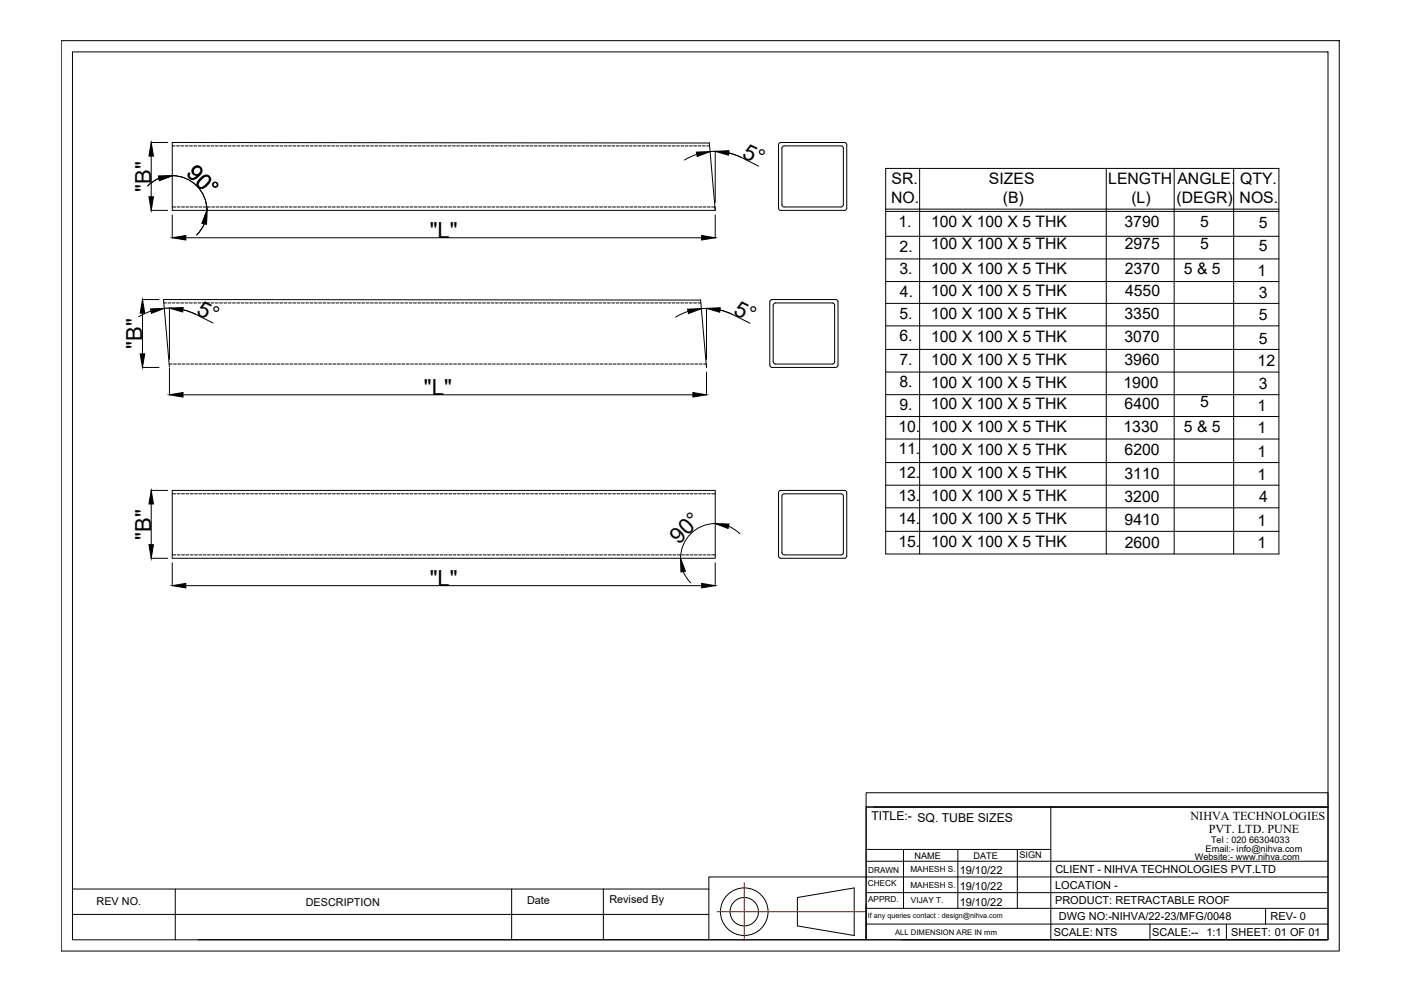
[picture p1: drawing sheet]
<svg xmlns="http://www.w3.org/2000/svg" width="594mm" height="420mm" viewBox="0 0 594 420" stroke-linecap="round" stroke-linejoin="round" font-family="sans-serif">
<!-- layer: 0 -->
<g fill="none" stroke="#000" stroke-width=".42">
<path d="M26 17.2h541.9v386h-541.9zM30.7 22h532.4v376.5h-532.4zM64 60.4h7.1M64.1 66.2v17.2M67.4 75.6l-2.5 1.4-2.3 1.8M73 61.9h1.3M73 74.5a14.7 14.7 0 0 1 14.8 14.7M74.9 61.9h1.2M76.7 61.9h1.2M78.5 61.9h1.3M80.4 61.9h1.2M82.2 61.9h1.2"/>
<path d="M84 61.9h1.2M85.8 61.9h1.3M87.7 61.9h1.2M89.5 61.9h1.2M91.3 61.9h1.2M93.2 61.9h1.2M95 61.9h1.2M96.8 61.9h1.2M98.6 61.9h1.3M100.5 61.9h1.2M102.3 61.9h1.2M104.1 61.9h1.2"/>
<path d="M105.9 61.9h1.3M107.8 61.9h1.2M109.6 61.9h1.2M111.4 61.9h1.2M113.3 61.9h1.2M115.1 61.9h1.2M116.9 61.9h1.2M118.7 61.9h1.3M120.6 61.9h1.2M122.4 61.9h1.2M124.2 61.9h1.2M126.1 61.9h1.2"/>
<path d="M127.9 61.9h1.2M129.7 61.9h1.2M131.5 61.9h1.3M133.4 61.9h1.2M135.2 61.9h1.2M137 61.9h1.2M138.8 61.9h1.3M140.7 61.9h1.2M142.5 61.9h1.2M144.3 61.9h1.2M146.2 61.9h1.2M148 61.9h1.2"/>
<path d="M149.8 61.9h1.2M151.6 61.9h1.3M153.5 61.9h1.2M155.3 61.9h1.2M157.1 61.9h1.2M158.9 61.9h1.3M160.8 61.9h1.2M162.6 61.9h1.2M164.4 61.9h1.2M166.3 61.9h1.2M168.1 61.9h1.2M169.9 61.9h1.2"/>
<path d="M171.7 61.9h1.3M173.6 61.9h1.2M175.4 61.9h1.2M177.2 61.9h1.2M179 61.9h1.3M180.9 61.9h1.2M182.7 61.9h1.2M184.5 61.9h1.2M186.4 61.9h1.2M188.2 61.9h1.2M190 61.9h1.2M191.8 61.9h1.3"/>
<path d="M193.7 61.9h1.2M195.5 61.9h1.2M197.3 61.9h1.2M199.2 61.9h1.2M201 61.9h1.2M202.8 61.9h1.2M204.6 61.9h1.3M206.5 61.9h1.2M208.3 61.9h1.2M210.1 61.9h1.2M211.9 61.9h1.3M213.8 61.9h1.2"/>
<path d="M215.6 61.9h1.2M217.4 61.9h1.2M219.3 61.9h1.2M221.1 61.9h1.2M222.9 61.9h1.2M224.7 61.9h1.3M226.6 61.9h1.2M228.4 61.9h1.2M230.2 61.9h1.2M232 61.9h1.3M233.9 61.9h1.2M235.7 61.9h1.2"/>
<path d="M237.5 61.9h1.2M239.4 61.9h1.2M241.2 61.9h1.2M243 61.9h1.2M244.8 61.9h1.3M246.7 61.9h1.2M248.5 61.9h1.2M250.3 61.9h1.2M252.1 61.9h1.3M254 61.9h1.2M255.8 61.9h1.2M257.6 61.9h1.3"/>
<path d="M259.5 61.9h1.2M261.3 61.9h1.2M263.1 61.9h1.2M264.9 61.9h1.3M266.8 61.9h1.2M268.6 61.9h1.2M270.4 61.9h1.2M272.3 61.9h1.2M274.1 61.9h1.2M275.9 61.9h1.2M277.7 61.9h1.3M279.6 61.9h1.2"/>
<path d="M281.4 61.9h1.2M283.2 61.9h1.2M285 61.9h1.3M286.9 61.9h1.2M288.7 61.9h1.2M290.5 61.9h1.2M292.4 61.9h1.2M294.2 61.9h1.2M295.5 65.4l-5.3 2.4M296 61.9h1.2M297.8 61.9h1.3M299.7 61.9h1.2"/>
<path d="M300.8 60.5l2.5 28.7M300.8 60.6l-227.8-.2v28.8h230.3v-1.4h-1.5M301.1 64.3a25 25 0 0 1 13.4 2.5l7.2 3.6M303.3 64.1v21.7M309 64.8l5.4 2M330.4 60.7l.7-.3h27l.7 .3 .3 .7v26.8l-.3 .7-.7 .3h-27l-.7-.3-.3-.7v-26.8zM331.9 62.1l.6-.2h24.2l.6 .2 .3 .7v24l-.3 .7-.6 .3h-24.2l-.6-.3-.3-.7v-24zM375.6 71.4h166.7v163.5h-166.7zM390 71.4v163.5M469.1 71.4v163.5M497.9 71.4v163.5M523.1 71.4v163.5"/>
<path d="M64 89.2h7.1M73 87.8h1.6M73 91.1v9.8M75.2 87.8h1.2M77 87.8h1.2M78.8 87.8h1.2M80.6 87.8h1.3M82.5 87.8h1.2M84.3 87.8h1.2M86.1 87.8h1.2M86.6 94.8l-1.3 2.6-1.9 2.2M88 87.8h1.2"/>
<path d="M89.8 87.8h1.2M91.6 87.8h1.2M93.4 87.8h1.3M95.3 87.8h1.2M97.1 87.8h1.2M98.9 87.8h1.2M100.7 87.8h1.3M102.6 87.8h1.2M104.4 87.8h1.2M106.2 87.8h1.2M108.1 87.8h1.2M109.9 87.8h1.2"/>
<path d="M111.7 87.8h1.2M113.5 87.8h1.3M115.4 87.8h1.2M117.2 87.8h1.2M119 87.8h1.2M120.8 87.8h1.3M122.7 87.8h1.2M124.5 87.8h1.2M126.3 87.8h1.2M128.2 87.8h1.2M130 87.8h1.2M131.8 87.8h1.2"/>
<path d="M133.6 87.8h1.3M135.5 87.8h1.2M137.3 87.8h1.2M139.1 87.8h1.2M141 87.8h1.2M142.8 87.8h1.2M144.6 87.8h1.2M146.4 87.8h1.3M148.3 87.8h1.2M150.1 87.8h1.2M151.9 87.8h1.2M153.7 87.8h1.3"/>
<path d="M155.6 87.8h1.2M157.4 87.8h1.2M159.2 87.8h1.3M161.1 87.8h1.2M162.9 87.8h1.2M164.7 87.8h1.2M166.5 87.8h1.3M168.4 87.8h1.2M170.2 87.8h1.2M172 87.8h1.2M173.8 87.8h1.3M175.7 87.8h1.2"/>
<path d="M177.5 87.8h1.2M179.3 87.8h1.2M181.2 87.8h1.2M183 87.8h1.2M184.8 87.8h1.2M186.6 87.8h1.3M188.5 87.8h1.2M190.3 87.8h1.2M192.1 87.8h1.2M193.9 87.8h1.3M195.8 87.8h1.2M197.6 87.8h1.2"/>
<path d="M199.4 87.8h1.3M201.3 87.8h1.2M203.1 87.8h1.2M204.9 87.8h1.2M206.7 87.8h1.3M208.6 87.8h1.2M210.4 87.8h1.2M212.2 87.8h1.2M214.1 87.8h1.2M215.9 87.8h1.2M217.7 87.8h1.2M219.5 87.8h1.3"/>
<path d="M221.4 87.8h1.2M223.2 87.8h1.2M225 87.8h1.2M226.9 87.8h1.2M228.7 87.8h1.2M230.5 87.8h1.2M232.3 87.8h1.2M234.2 87.8h1.2M236 87.8h1.2M237.8 87.8h1.2M239.6 87.8h1.3M241.5 87.8h1.2"/>
<path d="M243.3 87.8h1.2M245.1 87.8h1.2M246.9 87.8h1.3M248.8 87.8h1.2M250.6 87.8h1.2M252.4 87.8h1.2M254.3 87.8h1.2M256.1 87.8h1.2M257.9 87.8h1.2M259.7 87.8h1.3M261.6 87.8h1.2M263.4 87.8h1.2"/>
<path d="M265.2 87.8h1.2M267.1 87.8h1.2M268.9 87.8h1.2M270.7 87.8h1.2M272.5 87.8h1.3M274.4 87.8h1.2M276.2 87.8h1.2M278 87.8h1.2M279.8 87.8h1.3M281.7 87.8h1.2M283.5 87.8h1.2M285.3 87.8h1.2"/>
<path d="M287.2 87.8h1.2M289 87.8h1.2M290.8 87.8h1.2M292.6 87.8h1.3M294.5 87.8h1.2M296.3 87.8h1.2M298.1 87.8h1.2M299.9 87.8h1.3M303.3 91.1v9.8M375.6 88.7h166.7M375.6 89.6h166.7M78.8 100.8h218.7"/>
<path d="M375.6 100.2h166.7M375.6 109.8h166.7M375.6 119.4h166.7M60.3 127h7.1M60.4 132.8v17.2M64 131.9l-5.2 2.4M69.3 128.4h1.3M69.7 130.7a25 25 0 0 1 13.4 2.6l-5.5-2M71.2 128.4h1.2M71.8 130.5v21.8M73 128.4h1.2M74.8 128.4h1.2"/>
<path d="M76.7 128.4h1.2M78.5 128.4h1.2M80.3 128.4h1.2M82.1 128.4h1.3M83.1 133.3l7.2 3.6M84 128.4h1.2M85.8 128.4h1.2M87.6 128.4h1.2M89.5 128.4h1.2M91.3 128.4h1.2M93.1 128.4h1.2M94.9 128.4h1.3"/>
<path d="M96.8 128.4h1.2M98.6 128.4h1.2M100.4 128.4h1.2M102.2 128.4h1.3M104.1 128.4h1.2M105.9 128.4h1.2M107.7 128.4h1.2M109.6 128.4h1.2M111.4 128.4h1.2M113.2 128.4h1.2M115 128.4h1.3M116.9 128.4h1.2"/>
<path d="M118.7 128.4h1.2M120.5 128.4h1.2M122.4 128.4h1.2M124.2 128.4h1.2M126 128.4h1.2M127.8 128.4h1.2M129.7 128.4h1.2M131.5 128.4h1.2M133.3 128.4h1.2M135.1 128.4h1.3M137 128.4h1.2M138.8 128.4h1.2"/>
<path d="M140.6 128.4h1.2M142.4 128.4h1.3M144.3 128.4h1.2M146.1 128.4h1.2M147.9 128.4h1.2M149.8 128.4h1.2M151.6 128.4h1.2M153.4 128.4h1.2M155.2 128.4h1.3M157.1 128.4h1.2M158.9 128.4h1.2M160.7 128.4h1.2"/>
<path d="M162.6 128.4h1.2M164.4 128.4h1.2M166.2 128.4h1.2M168 128.4h1.3M169.9 128.4h1.2M171.7 128.4h1.2M173.5 128.4h1.2M175.3 128.4h1.3M177.2 128.4h1.2M179 128.4h1.2M180.8 128.4h1.3M182.7 128.4h1.2"/>
<path d="M184.5 128.4h1.2M186.3 128.4h1.2M188.1 128.4h1.3M190 128.4h1.2M191.8 128.4h1.2M193.6 128.4h1.2M195.4 128.4h1.3M197.3 128.4h1.2M199.1 128.4h1.2M200.9 128.4h1.2M202.8 128.4h1.2M204.6 128.4h1.2"/>
<path d="M206.4 128.4h1.2M208.2 128.4h1.3M210.1 128.4h1.2M211.9 128.4h1.2M213.7 128.4h1.2M215.5 128.4h1.3M217.4 128.4h1.2M219.2 128.4h1.2M221 128.4h1.3M222.9 128.4h1.2M224.7 128.4h1.2M226.5 128.4h1.2"/>
<path d="M228.3 128.4h1.3M230.2 128.4h1.2M232 128.4h1.2M233.8 128.4h1.2M235.7 128.4h1.2M237.5 128.4h1.2M239.3 128.4h1.2M241.1 128.4h1.3M243 128.4h1.2M244.8 128.4h1.2M246.6 128.4h1.2M248.5 128.4h1.2"/>
<path d="M250.3 128.4h1.2M252.1 128.4h1.2M253.9 128.4h1.3M255.8 128.4h1.2M257.6 128.4h1.2M259.4 128.4h1.2M261.2 128.4h1.3M263.1 128.4h1.2M264.9 128.4h1.2M266.7 128.4h1.2M268.5 128.4h1.3M270.4 128.4h1.2"/>
<path d="M272.2 128.4h1.2M274 128.4h1.2M275.9 128.4h1.2M277.7 128.4h1.2M279.5 128.4h1.2M281.3 128.4h1.3M283.2 128.4h1.2M285 128.4h1.2M286.8 128.4h1.2M288.7 128.4h1.2M290.5 128.4h1.2M291.8 132l-5.3 2.4"/>
<path d="M292.3 128.4h1.2M294.1 128.4h1.3M296 128.4h1.2M297.1 127.1l2.5 28.7v-1.5h-1.2M297.1 127.2l-227.8-.2 2.5 28.7M297.4 130.9a25 25 0 0 1 13.4 2.5l7.2 3.6M299.6 130.6v21.8M305.3 131.4l5.4 2M328.1 128.7l.7-.3h24.2l.6 .3 .3 .7v24l-.3 .7-.6 .2h-24.2l-.7-.2-.2-.7v-24zM375.6 128.6h166.7M375.6 138.2h166.7M60.3 155.8h7.1"/>
<path d="M71.7 154.3h1.3M71.8 156.2v11.3M73.6 154.3h1.2M75.4 154.3h1.2M77.2 154.3h1.2M79.1 154.3h1.2M80.9 154.3h1.2M82.7 154.3h1.2M84.5 154.3h1.3M86.4 154.3h1.2M88.2 154.3h1.2M90 154.3h1.2"/>
<path d="M91.8 154.3h1.3M93.7 154.3h1.2M95.5 154.3h1.2M97.3 154.3h1.2M99.2 154.3h1.2M101 154.3h1.2M102.8 154.3h1.2M104.6 154.3h1.3M106.5 154.3h1.2M108.3 154.3h1.2M110.1 154.3h1.2M111.9 154.3h1.3"/>
<path d="M113.8 154.3h1.2M115.6 154.3h1.2M117.4 154.3h1.2M119.3 154.3h1.2M121.1 154.3h1.2M122.9 154.3h1.2M124.7 154.3h1.3M126.6 154.3h1.2M128.4 154.3h1.2M130.2 154.3h1.2M132 154.3h1.3M133.9 154.3h1.2"/>
<path d="M135.7 154.3h1.2M137.5 154.3h1.3M139.4 154.3h1.2M141.2 154.3h1.2M143 154.3h1.2M144.8 154.3h1.3M146.7 154.3h1.2M148.5 154.3h1.2M150.3 154.3h1.2M152.2 154.3h1.2M154 154.3h1.2M155.8 154.3h1.2"/>
<path d="M157.6 154.3h1.3M159.5 154.3h1.2M161.3 154.3h1.2M163.1 154.3h1.2M164.9 154.3h1.3M166.8 154.3h1.2M168.6 154.3h1.2M170.4 154.3h1.2M172.3 154.3h1.2M174.1 154.3h1.2M175.9 154.3h1.2M177.7 154.3h1.3"/>
<path d="M179.6 154.3h1.2M181.4 154.3h1.2M183.2 154.3h1.2M185 154.3h1.3M186.9 154.3h1.2M188.7 154.3h1.2M190.5 154.3h1.2M192.4 154.3h1.2M194.2 154.3h1.2M196 154.3h1.2M197.8 154.3h1.3M199.7 154.3h1.2"/>
<path d="M201.5 154.3h1.2M203.3 154.3h1.2M205.2 154.3h1.2M207 154.3h1.2M208.8 154.3h1.2M210.6 154.3h1.3M212.5 154.3h1.2M214.3 154.3h1.2M216.1 154.3h1.2M217.9 154.3h1.3M219.8 154.3h1.2M221.6 154.3h1.2"/>
<path d="M223.4 154.3h1.2M225.3 154.3h1.2M227.1 154.3h1.2M228.9 154.3h1.2M230.7 154.3h1.3M232.6 154.3h1.2M234.4 154.3h1.2M236.2 154.3h1.2M238 154.3h1.3M239.9 154.3h1.2M241.7 154.3h1.2M243.5 154.3h1.2"/>
<path d="M245.4 154.3h1.2M247.2 154.3h1.2M249 154.3h1.2M250.8 154.3h1.3M252.7 154.3h1.2M254.5 154.3h1.2M256.3 154.3h1.2M258.1 154.3h1.3M260 154.3h1.2M261.8 154.3h1.2M263.6 154.3h1.3M265.5 154.3h1.2"/>
<path d="M267.3 154.3h1.2M269.1 154.3h1.2M270.9 154.3h1.3M272.8 154.3h1.2M274.6 154.3h1.2M276.4 154.3h1.2M278.3 154.3h1.2M280.1 154.3h1.2M281.9 154.3h1.2M283.7 154.3h1.3M285.6 154.3h1.2M287.4 154.3h1.2"/>
<path d="M289.2 154.3h1.2M291 154.3h1.3M292.9 154.3h1.2M294.7 154.3h1.2M296.5 154.3h1.2M299.6 157.7v9.8M327.4 155.8h27M327.4 155.8l-.7-.3-.3-.7v-26.8l.3-.7 .7-.3h27l.7 .3 .3 .7v26.8l-.3 .7-.7 .3M375.6 157.7h166.7M375.6 148.1h166.7M77.6 167.4h216.2M375.6 167.3h166.7"/>
<path d="M375.6 176.6h166.7M375.6 186.1h166.7M375.6 196.1h166.7M64 207.9h7.1M64.1 213.7v17.2M73 207.9h230.3v28.8h-230.3zM73 209.4h1.6M75.2 209.4h1.2M77 209.4h1.2M78.8 209.4h1.2M80.6 209.4h1.3M82.5 209.4h1.2"/>
<path d="M84.3 209.4h1.2M86.1 209.4h1.2M88 209.4h1.2M89.8 209.4h1.2M91.6 209.4h1.2M93.4 209.4h1.3M95.3 209.4h1.2M97.1 209.4h1.2M98.9 209.4h1.2M100.7 209.4h1.3M102.6 209.4h1.2M104.4 209.4h1.2"/>
<path d="M106.2 209.4h1.2M108.1 209.4h1.2M109.9 209.4h1.2M111.7 209.4h1.2M113.5 209.4h1.3M115.4 209.4h1.2M117.2 209.4h1.2M119 209.4h1.2M120.8 209.4h1.3M122.7 209.4h1.2M124.5 209.4h1.2M126.3 209.4h1.2"/>
<path d="M128.2 209.4h1.2M130 209.4h1.2M131.8 209.4h1.2M133.6 209.4h1.3M135.5 209.4h1.2M137.3 209.4h1.2M139.1 209.4h1.2M141 209.4h1.2M142.8 209.4h1.2M144.6 209.4h1.2M146.4 209.4h1.3M148.3 209.4h1.2"/>
<path d="M150.1 209.4h1.2M151.9 209.4h1.2M153.7 209.4h1.3M155.6 209.4h1.2M157.4 209.4h1.2M159.2 209.4h1.3M161.1 209.4h1.2M162.9 209.4h1.2M164.7 209.4h1.2M166.5 209.4h1.3M168.4 209.4h1.2M170.2 209.4h1.2"/>
<path d="M172 209.4h1.2M173.8 209.4h1.3M175.7 209.4h1.2M177.5 209.4h1.2M179.3 209.4h1.2M181.2 209.4h1.2M183 209.4h1.2M184.8 209.4h1.2M186.6 209.4h1.3M188.5 209.4h1.2M190.3 209.4h1.2M192.1 209.4h1.2"/>
<path d="M193.9 209.4h1.3M195.8 209.4h1.2M197.6 209.4h1.2M199.4 209.4h1.3M201.3 209.4h1.2M203.1 209.4h1.2M204.9 209.4h1.2M206.7 209.4h1.3M208.6 209.4h1.2M210.4 209.4h1.2M212.2 209.4h1.2M214.1 209.4h1.2"/>
<path d="M215.9 209.4h1.2M217.7 209.4h1.2M219.5 209.4h1.3M221.4 209.4h1.2M223.2 209.4h1.2M225 209.4h1.2M226.9 209.4h1.2M228.7 209.4h1.2M230.5 209.4h1.2M232.3 209.4h1.2M234.2 209.4h1.2M236 209.4h1.2"/>
<path d="M237.8 209.4h1.2M239.6 209.4h1.3M241.5 209.4h1.2M243.3 209.4h1.2M245.1 209.4h1.2M246.9 209.4h1.3M248.8 209.4h1.2M250.6 209.4h1.2M252.4 209.4h1.2M254.3 209.4h1.2M256.1 209.4h1.2M257.9 209.4h1.2"/>
<path d="M259.7 209.4h1.3M261.6 209.4h1.2M263.4 209.4h1.2M265.2 209.4h1.2M267.1 209.4h1.2M268.9 209.4h1.2M270.7 209.4h1.2M272.5 209.4h1.3M274.4 209.4h1.2M276.2 209.4h1.2M278 209.4h1.2M279.8 209.4h1.3"/>
<path d="M281.7 209.4h1.2M283.5 209.4h1.2M285.3 209.4h1.2M287.2 209.4h1.2M289 209.4h1.2M290.8 209.4h1.2M292.6 209.4h1.3M294.5 209.4h1.2M296.3 209.4h1.2M298.1 209.4h1.2M299.9 209.4h1.3M301.8 209.4h1.5"/>
<path d="M330.4 208.2l.7-.3h27l.7 .3 .3 .7v26.8l-.3 .7-.7 .3h-27l-.7-.3-.3-.7v-26.8zM331.9 209.6l.6-.2h24.2l.6 .2 .3 .7v24l-.3 .7-.6 .3h-24.2l-.6-.3-.3-.7v-24zM375.6 205.7h166.7M375.6 215.3h166.7M64 236.7h7.1M73 238.6v9.8M73 235.3h1.6M75.2 235.3h1.2M77 235.3h1.2M78.8 235.3h1.2M80.6 235.3h1.3M82.5 235.3h1.2"/>
<path d="M84.3 235.3h1.2M86.1 235.3h1.2M88 235.3h1.2M89.8 235.3h1.2M91.6 235.3h1.2M93.4 235.3h1.3M95.3 235.3h1.2M97.1 235.3h1.2M98.9 235.3h1.2M100.7 235.3h1.3M102.6 235.3h1.2M104.4 235.3h1.2"/>
<path d="M106.2 235.3h1.2M108.1 235.3h1.2M109.9 235.3h1.2M111.7 235.3h1.2M113.5 235.3h1.3M115.4 235.3h1.2M117.2 235.3h1.2M119 235.3h1.2M120.8 235.3h1.3M122.7 235.3h1.2M124.5 235.3h1.2M126.3 235.3h1.2"/>
<path d="M128.2 235.3h1.2M130 235.3h1.2M131.8 235.3h1.2M133.6 235.3h1.3M135.5 235.3h1.2M137.3 235.3h1.2M139.1 235.3h1.2M141 235.3h1.2M142.8 235.3h1.2M144.6 235.3h1.2M146.4 235.3h1.3M148.3 235.3h1.2"/>
<path d="M150.1 235.3h1.2M151.9 235.3h1.2M153.7 235.3h1.3M155.6 235.3h1.2M157.4 235.3h1.2M159.2 235.3h1.3M161.1 235.3h1.2M162.9 235.3h1.2M164.7 235.3h1.2M166.5 235.3h1.3M168.4 235.3h1.2M170.2 235.3h1.2"/>
<path d="M172 235.3h1.2M173.8 235.3h1.3M175.7 235.3h1.2M177.5 235.3h1.2M179.3 235.3h1.2M181.2 235.3h1.2M183 235.3h1.2M184.8 235.3h1.2M186.6 235.3h1.3M188.5 235.3h1.2M190.3 235.3h1.2M192.1 235.3h1.2"/>
<path d="M193.9 235.3h1.3M195.8 235.3h1.2M197.6 235.3h1.2M199.4 235.3h1.3M201.3 235.3h1.2M203.1 235.3h1.2M204.9 235.3h1.2M206.7 235.3h1.3M208.6 235.3h1.2M210.4 235.3h1.2M212.2 235.3h1.2M214.1 235.3h1.2"/>
<path d="M215.9 235.3h1.2M217.7 235.3h1.2M219.5 235.3h1.3M221.4 235.3h1.2M223.2 235.3h1.2M225 235.3h1.2M226.9 235.3h1.2M228.7 235.3h1.2M230.5 235.3h1.2M232.3 235.3h1.2M234.2 235.3h1.2M236 235.3h1.2"/>
<path d="M237.8 235.3h1.2M239.6 235.3h1.3M241.5 235.3h1.2M243.3 235.3h1.2M245.1 235.3h1.2M246.9 235.3h1.3M248.8 235.3h1.2M250.6 235.3h1.2M252.4 235.3h1.2M254.3 235.3h1.2M256.1 235.3h1.2M257.9 235.3h1.2"/>
<path d="M259.7 235.3h1.3M261.6 235.3h1.2M263.4 235.3h1.2M265.2 235.3h1.2M267.1 235.3h1.2M268.9 235.3h1.2M270.7 235.3h1.2M272.5 235.3h1.3M274.4 235.3h1.2M276.2 235.3h1.2M278 235.3h1.2M279.8 235.3h1.3"/>
<path d="M281.7 235.3h1.2M283.5 235.3h1.2M285.3 235.3h1.2M287.2 235.3h1.2M289 235.3h1.2M290.8 235.3h1.2M292.6 235.3h1.3M294.5 235.3h1.2M296.3 235.3h1.2M298.1 235.3h1.2M299.9 235.3h1.3M301.8 235.3h1.5"/>
<path d="M303.3 238.6v9.8M303.3 222a14.7 14.7 0 0 0-14.7 14.7M308.9 223.1l2.6 1.4 2.2 1.8M375.6 225.3h166.7M78.8 248.3h218.7M289.7 242.3l1.4 2.6 1.8 2.2M367.3 336.1h195.8v6.1h-195.8zM367.3 342.2h195.8v56.2h-195.8zM367.3 342.2v56.2h-66.7M370.6 342.2h192.5M445.6 342.2v56.2M30.7 376.9h269.9"/>
<path d="M74.3 376.9v21.6M217 376.9v21.6M255.8 376.9v21.6M367.3 378.5h195.8M367.3 365.1h195.8M367.3 360.1h78.3M383.1 360.1v25M406.2 360.1v25M431.4 360.1v25M563.1 371.8h-262.5v26.6h-216.6M30.7 387.7h269.9M338.1 380.5l24.1-4v20.1l-24.1-4z"/>
<path d="M367.3 385.1h195.8M367.3 391.8h195.8M382 398.4h181.1M487.6 391.8v6.6M520.1 391.8v6.6M536.7 385.1v6.7"/>
<circle cx="315.6" cy="386.5" r="10.1"/>
<circle cx="315.6" cy="386.5" r="6"/>
</g>
<g fill="none" stroke="#f00" stroke-width=".42">
<path d="M315.6 374.2v.5M315.6 374.8v.1M315.6 375v.6M315.6 375.8v.1M315.6 376v.6M315.6 376.7v.2M315.6 377v.6M315.6 377.7v.1M315.6 378v.6M315.6 378.7v.1M315.6 378.9v.6M315.6 379.7v.1"/>
<path d="M315.6 379.9v.6M304.1 386.5h.4M304.6 386.5h.1M304.8 386.5h.7M305.6 386.5h.1M305.8 386.5h.6M306.5 386.5h.2M306.8 386.5h.6M307.5 386.5h.1M307.8 386.5h.6M308.5 386.5h.1M308.7 386.5h.6"/>
<path d="M309.5 386.5h.1M309.7 386.5h.6M310.4 386.5h.2M310.7 386.5h.6M311.4 386.5h.1M311.7 386.5h.6M312.4 386.5h.1M312.6 386.5h.6M313.4 386.5h.1M313.6 386.5h.6M314.3 386.5h.2M314.6 386.5h.6"/>
<path d="M315.3 386.5h.1M315.6 380.6v.2M315.6 380.9v.6M315.6 381.6v.1M315.6 381.9v.6M315.6 382.6v.1M315.6 382.8v.6M315.6 383.6v.1M315.6 383.8v.6M315.6 384.5v.2M315.6 384.8v.6M315.6 385.5v.1"/>
<path d="M315.6 385.8v.6M315.6 386.7v.6M315.6 387.5v.1M315.6 387.7v.6M315.6 388.4v.2M315.6 388.7v.6M315.6 389.4v.1M315.6 389.6v.7M315.6 390.4v.1M315.6 390.6v.6M315.6 391.4v.1M315.6 391.6v.6"/>
<path d="M315.6 392.3v.2M315.6 392.6v.6M315.6 393.3v.1M315.6 393.6v.6M315.6 394.3v.1M315.6 394.5v.6M315.6 395.3v.1M315.6 395.5v.6M315.6 396.2v.2M315.6 396.5v.6M315.6 397.2v.1M315.6 397.4v.7"/>
<path d="M315.6 398.2v.1M315.6 398.4v.5M316.2 386.5l-.6 .1M316.3 386.5h.1M316.5 386.5h.6M317.3 386.5h.1M317.5 386.5h.6M318.2 386.5h.2M318.5 386.5h.6M319.2 386.5h.1M319.5 386.5h.6M320.2 386.5h.1"/>
<path d="M320.4 386.5h.6M321.2 386.5h.1M321.4 386.5h.6M322.1 386.5h.2M322.4 386.5h.6M323.1 386.5h.1M323.4 386.5h.6M324.1 386.5h.1M324.3 386.5h.6M325.1 386.5h.1M325.3 386.5h.6M326 386.5h.2"/>
<path d="M326.3 386.5h.6M327 386.5h.1M327.3 386.5h.6M328 386.5h.1M328.2 386.5h.6M329 386.5h.1M329.2 386.5h.6M329.9 386.5h.2M330.2 386.5h.6M330.9 386.5h.1M331.2 386.5h.6M331.9 386.5h.1"/>
<path d="M332.1 386.5h.6M332.9 386.5h.1M333.1 386.5h.6M333.8 386.5h.2M334.1 386.5h.6M334.8 386.5h.1M335.1 386.5h.6M335.8 386.5h.1M336 386.5h.6M336.8 386.5h.1M337 386.5h.6M337.7 386.5h.2"/>
<path d="M338 386.5h.6M338.7 386.5h.1M338.9 386.5h.7M339.7 386.5h.1M339.9 386.5h.6M340.7 386.5h.1M340.9 386.5h.6M341.6 386.5h.2M341.9 386.5h.6M342.6 386.5h.1M342.9 386.5h.6M343.6 386.5h.1"/>
<path d="M343.8 386.5h.6M344.6 386.5h.1M344.8 386.5h.6M345.5 386.5h.2M345.8 386.5h.6M346.5 386.5h.1M346.7 386.5h.7M347.5 386.5h.1M347.7 386.5h.6M348.5 386.5h.1M348.7 386.5h.6M349.4 386.5h.2"/>
<path d="M349.7 386.5h.6M350.4 386.5h.1M350.7 386.5h.6M351.4 386.5h.1M351.6 386.5h.6M352.4 386.5h.1M352.6 386.5h.6M353.3 386.5h.1M353.6 386.5h.6M354.3 386.5h.1M354.5 386.5h.7M355.3 386.5h.1"/>
<path d="M355.5 386.5h.6M356.3 386.5h.1M356.5 386.5h.6M357.2 386.5h.2M357.5 386.5h.6M358.2 386.5h.1M358.4 386.5h.7M359.2 386.5h.1M359.4 386.5h.6M360.2 386.5h.1M360.4 386.5h.6M361.1 386.5h.1"/>
<path d="M361.4 386.5h.6M362.1 386.5h.1M362.3 386.5h.7M363.1 386.5h.1M363.3 386.5h.6M364.1 386.5h.1M364.3 386.5h.6M365 386.5h.2M365.3 386.5h.6M366 386.5h.1M366.2 386.5h.4"/>
</g>
<g fill="#000" stroke="#000" stroke-width=".42">
<path d="M64.1 60.4l1 5.8h-1.9zM67.2 74.7l5.8-.2-5.4 2.1zM295.3 64.5l5.8-.2-5.4 2.1zM303.3 64.2l5.8-.3-.2 1.9zM63.2 83.4h1.9l-1 5.8zM73 100.8l5.8-1v2zM87.8 89.2l-.2 5.8-1.9-.3zM297.5 99.8l5.8 1-5.8 1zM60.4 127l1 5.8h-1.9zM63.8 131l5.9-.3-5.5 2.2zM71.8 130.7l5.9-.3-.2 1.9zM291.6 131.1l5.8-.2-5.4 2.1z"/>
<path d="M299.6 130.8l5.8-.3-.2 1.9zM59.5 150h1.9l-1 5.8zM71.8 167.4l5.8-1v1.9zM293.8 166.4l5.8 1-5.8 .9zM64.1 207.9l1 5.8h-1.9zM63.2 230.9h1.9l-1 5.8zM303.3 222l5.8 .2-.4 1.9zM73 248.3l5.8-1v2zM288.6 236.7l2 5.5-1.8 .3zM297.5 247.3l5.8 1-5.8 1z"/>
</g>
<g font-size="9.4">
<text x="314.3" y="66.5" transform="rotate(27 314.3 66.5)">5°</text>
<text x="78.6" y="73.7" transform="rotate(45 78.6 73.7)">90°</text>
<text x="64.1" y="81.3" transform="rotate(-90 64.1 81.3)">&quot;B&quot;</text>
<text x="182.2" y="100.7">&quot;L&quot;</text>
<text x="82.8" y="133" transform="rotate(27 82.8 133)">5°</text>
<text x="310.6" y="133.1" transform="rotate(27 310.6 133.1)">5°</text>
<text x="60.4" y="147.8" transform="rotate(-90 60.4 147.8)">&quot;B&quot;</text>
<text x="179.8" y="167.3">&quot;L&quot;</text>
<text x="64.1" y="228.8" transform="rotate(-90 64.1 228.8)">&quot;B&quot;</text>
<text x="287.8" y="231.1" transform="rotate(-45 287.8 231.1)">90°</text>
<text x="182.2" y="248.2">&quot;L&quot;</text>
</g>
<g font-size="6.7">
<text x="378.1" y="78">SR.</text>
<text x="419.3" y="78">SIZES</text>
<text x="469.9" y="78">LENGTH</text>
<text x="499.3" y="78">ANGLE.</text>
<text x="525.9" y="78">QTY.</text>
<text x="377.9" y="86.1">NO.</text>
<text x="425.2" y="86.1">(B)</text>
<text x="479.7" y="86.1">(L)</text>
<text x="498.9" y="86.1">(DEGR)</text>
<text x="525.6" y="86.1">NOS.</text>
<text x="380.9" y="96.2">1.</text>
<text x="394.8" y="96.2">100 X 100 X 5 THK</text>
<text x="476.8" y="96.2">3790</text>
<text x="508.9" y="96.1">5</text>
<text x="533.7" y="96.8">5</text>
<text x="381.5" y="106.7">2.</text>
<text x="394.8" y="105.7">100 X 100 X 5 THK</text>
<text x="476.9" y="105.7">2975</text>
<text x="508.9" y="105.7">5</text>
<text x="533.7" y="106.4">5</text>
<text x="381.4" y="116.3">3.</text>
<text x="394.8" y="116.4">100 X 100 X 5 THK</text>
<text x="476.9" y="116.4">2370</text>
<text x="502" y="116.2">5 &amp; 5</text>
<text x="533.3" y="117">1</text>
<text x="381.6" y="125.9">4.</text>
<text x="394.8" y="125.6">100 X 100 X 5 THK</text>
<text x="477.1" y="125.6">4550</text>
<text x="533.7" y="126.3">3</text>
<text x="381.4" y="135.1">5.</text>
<text x="394.8" y="135.2">100 X 100 X 5 THK</text>
<text x="476.8" y="135.2">3350</text>
<text x="533.7" y="135.8">5</text>
<text x="381.4" y="144.7">6.</text>
<text x="394.8" y="145.2">100 X 100 X 5 THK</text>
<text x="476.8" y="145.2">3070</text>
<text x="533.7" y="145.8">5</text>
<text x="381.4" y="154.7">7.</text>
<text x="394.8" y="154.7">100 X 100 X 5 THK</text>
<text x="476.8" y="154.7">3960</text>
<text x="533.3" y="155.4">12</text>
<text x="381.4" y="164.3">8.</text>
<text x="394.8" y="164.3">100 X 100 X 5 THK</text>
<text x="476.4" y="164.3">1900</text>
<text x="533.7" y="165">3</text>
<text x="381.4" y="173.9">9.</text>
<text x="394.8" y="173.6">100 X 100 X 5 THK</text>
<text x="476.9" y="173.6">6400</text>
<text x="508.9" y="172.6">5</text>
<text x="533.3" y="174.2">1</text>
<text x="380.9" y="183.1">10.</text>
<text x="394.8" y="183.1">100 X 100 X 5 THK</text>
<text x="476.4" y="183.1">1330</text>
<text x="502" y="183">5 &amp; 5</text>
<text x="533.3" y="183.8">1</text>
<text x="380.9" y="192.7">11.</text>
<text x="394.8" y="193.1">100 X 100 X 5 THK</text>
<text x="476.9" y="193.1">6200</text>
<text x="533.3" y="193.8">1</text>
<text x="380.9" y="202.6">12.</text>
<text x="394.8" y="202.7">100 X 100 X 5 THK</text>
<text x="476.8" y="203.1">3110</text>
<text x="533.3" y="203.3">1</text>
<text x="380.9" y="212.2">13.</text>
<text x="394.8" y="212.3">100 X 100 X 5 THK</text>
<text x="476.8" y="212.7">3200</text>
<text x="533.9" y="212.9">4</text>
<text x="380.9" y="222.2">14.</text>
<text x="394.8" y="222.3">100 X 100 X 5 THK</text>
<text x="476.9" y="222.7">9410</text>
<text x="533.3" y="222.9">1</text>
<text x="380.9" y="231.8">15.</text>
<text x="394.8" y="231.9">100 X 100 X 5 THK</text>
<text x="476.9" y="232.3">2600</text>
<text x="533.3" y="232.5">1</text>
</g>
<g font-size="5.2">
<text x="369.5" y="347.7">TITLE:- SQ. TUBE SIZES</text>
<text x="504.8" y="347.6">NIHVA TECHNOLOGIES</text>
<text x="512.6" y="353.4">PVT. LTD. PUNE</text>
</g>
<g font-size="4.7">
<text x="407" y="370.6">19/10/22</text>
<text x="447.5" y="370.1">CLIENT - NIHVA TECHNOLOGIES PVT.LTD</text>
<text x="407" y="377.3">19/10/22</text>
<text x="447.4" y="376.7">LOCATION -</text>
<text x="407" y="383.9">19/10/22</text>
<text x="447.4" y="383.4">PRODUCT: RETRACTABLE ROOF</text>
<text x="449" y="390.1">DWG NO:-NIHVA/22-23/MFG/0048</text>
<text x="538.8" y="390">REV- 0</text>
<text x="446.9" y="396.7">SCALE: NTS</text>
<text x="488.6" y="396.7">SCALE:--</text>
<text x="511.6" y="396.7">1:1</text>
<text x="522.1" y="396.7">SHEET: 01 OF 01</text>
</g>
<g font-size="4.6">
<text x="41" y="383.6">REV NO.</text>
<text x="129.7" y="384">DESCRIPTION</text>
<text x="223.5" y="383.4">Date</text>
<text x="258.4" y="382.9">Revised By</text>
</g>
<g font-size="3.9">
<text x="513.5" y="357.3">Tel : 020 66304033</text>
<text x="387.8" y="364.2">NAME</text>
<text x="412.8" y="364.3">DATE</text>
<text x="432.3" y="363.9">SIGN</text>
<text x="506.6" y="364.7">Website:- www.nihva.com</text>
<text x="511.2" y="361.1">Email:- info@nihva.com</text>
</g>
<g font-size="3.5">
<text x="368.1" y="369.9">DRAWN</text>
<text x="386.1" y="369.7">MAHESH S.</text>
<text x="368" y="375.8">CHECK</text>
<text x="386.1" y="376.4">MAHESH S.</text>
<text x="368.1" y="382.4">APPRD.</text>
<text x="386.3" y="383">VIJAY T.</text>
</g>
<text font-size="3.3" x="379.6" y="396.3">ALL DIMENSION ARE IN mm</text>
<text font-size="3" x="368" y="389.3">If any queries contact : design@nihva.com</text>
</svg>
